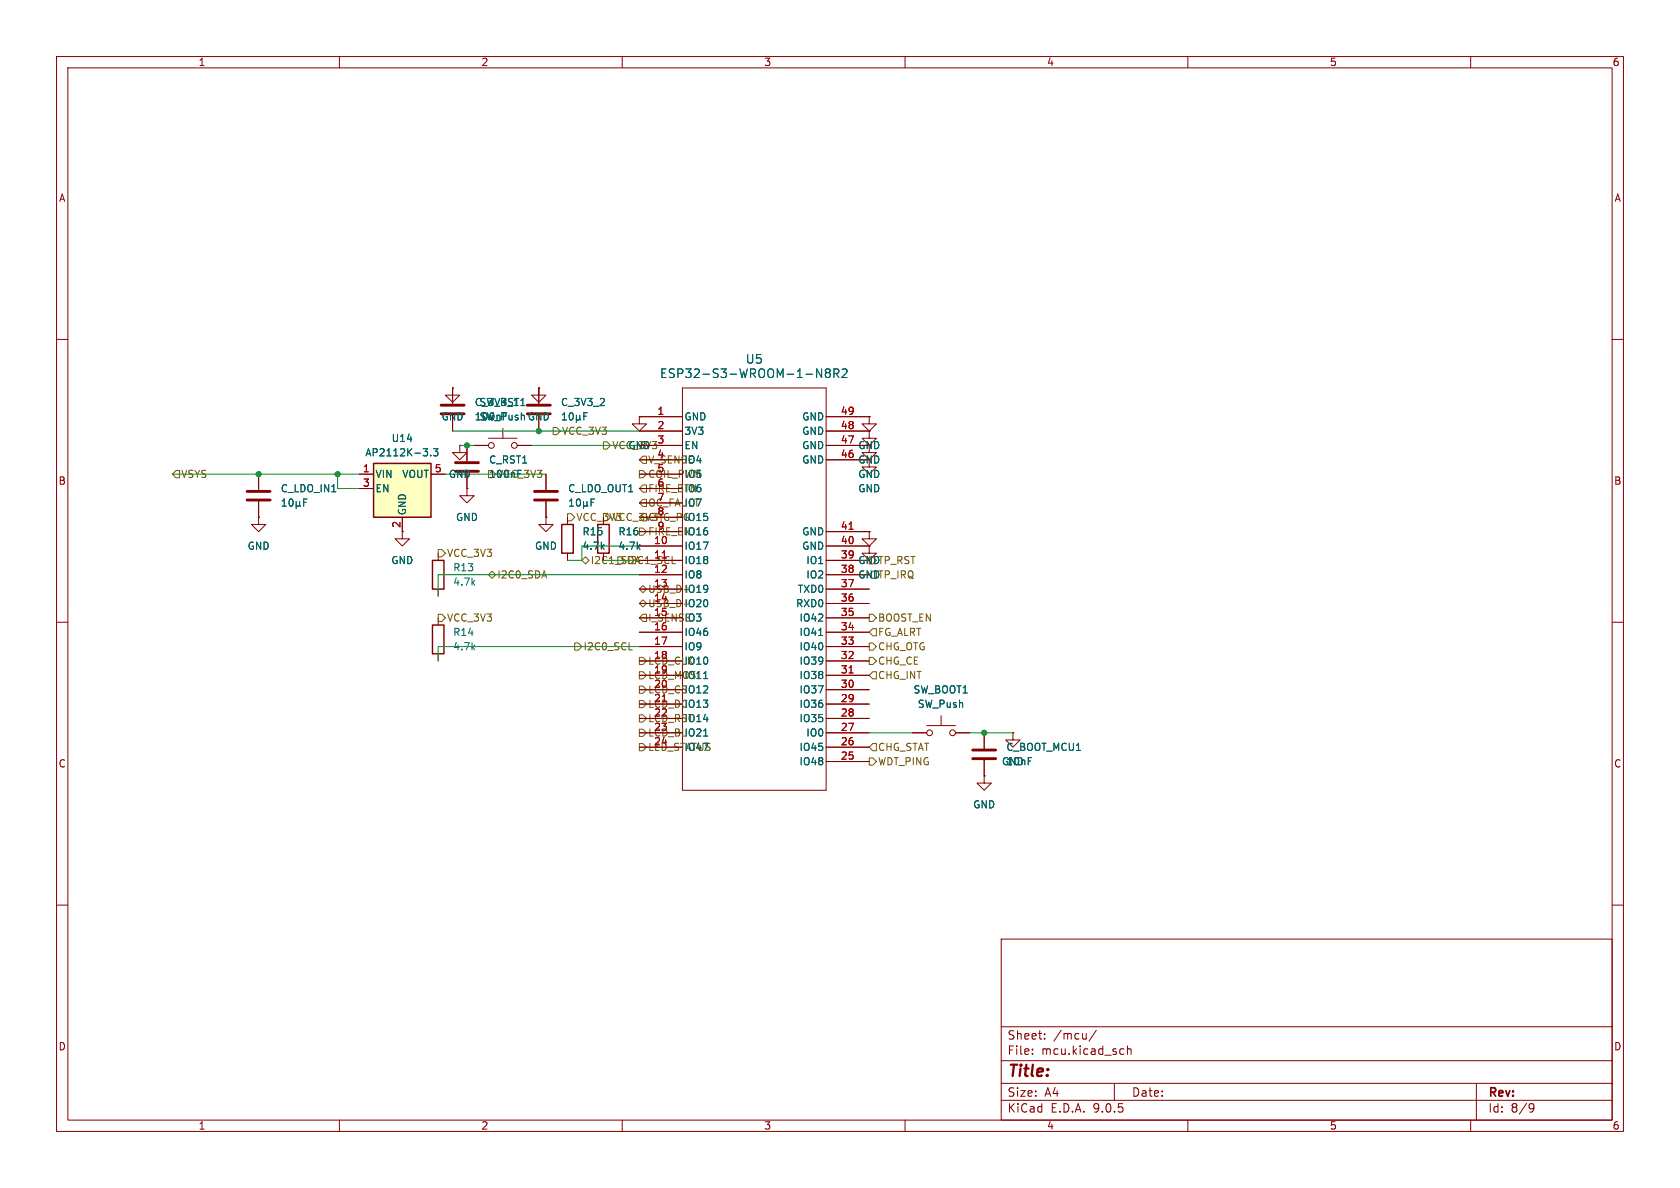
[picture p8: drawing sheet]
<svg xmlns="http://www.w3.org/2000/svg" width="297mm" height="210mm" viewBox="0 0 297 210" stroke-linecap="round" stroke-linejoin="round" font-family="sans-serif">
<g fill="none" stroke="#840000" stroke-width=".18">
<path d="M10 10h277v190h-277zM12 12h273v186h-273zM60 10v2M110 10v2M160 10v2M210 10v2M260 10v2M10 60h2M82.5 78.7v2.8M285 60h2M45.7 91.4v1.3h1.3l-1.3 1.3-1.3-1.3h1.3M45.7 91.4h.1"/>
<path d="M45.7 83.8v2.8M45.7 88.6v2.8M77.5 97.8v1.3M82.5 83.6v2.8M10 110h2M77.5 104.1v1.3M77.5 109.2v1.3M77.5 115.6v1.2M285 110h2M10 160h2M177 166h108v32h-108zM285 160h2"/>
<path d="M60 198v2M110 198v2M160 198v2M177 194.5h108M177 191.5h108M177 187.5h108M177 181.5h108M182.5 186.3v.1M182.5 185.5v.1M184.7 183.6v.1M184.7 182.8v.1M193.8 182.1l-1.3 2"/>
<path d="M197 191.5v3M198.2 185.4l.5 .1M198.7 186.3l-.5 .1M199.3 185.5l.2-.1 .4 .1 .1 .9M199.3 184.9v1.5M210 198v2M260 198v2M261 191.5v6.5M270.6 195.1l.5 .1a.99 .99 0 0 1-.4 1.4h-.2M271.2 195.7l-.3 .3h-.3"/>
</g>
<path d="M43.7 86.9h4.1M43.7 88.4h4.1M80.5 81.8h4.1M80.5 83.3h4.1" fill="none" stroke="#840000" stroke-width=".51"/>
<path d="M49.9 89.5h.7M49.9 88.6l.3-.4v1.3M51.2 88.3l.2-.1a.68 .68 0 0 1 .4 .6 .68 .68 0 0 1-.4 .7l-.2-.1-.1-.4zM52.4 89.3l.1 .2h.3l.2-.2M52.4 88.6v1.3M53 89.3l.1 .2M53 88.6v.7M53.7 88.8h.4M54.3 88.2h-.6v1.3" fill="none" stroke="#006464" stroke-width=".18"/>
<path d="M76.5 99.1h2v5h-2zM76.5 110.5h2v5.1h-2z" fill="none" stroke="#840000" stroke-width=".25"/>
<path d="M66 81.9h10.2v9.5h-10.2z" fill="#ffffc2"/>
<path d="M66 81.9h10.2v9.5h-10.2zM99.3 92.7h2v5.1h-2zM105.7 92.7h2v5.1h-2z" fill="none" stroke="#840000" stroke-width=".25"/>
<g fill="none" stroke="#840000" stroke-width=".18">
<path d="M80 68.6v1.3h1.3l-1.3 1.2-1.3-1.2h1.3M80 68.6h.1M80 68.6v2.8M80 73.4v2.8M81.3 78.7v1.3h1.2l-1.2 1.3-1.3-1.3h1.3M81.3 78.7h.1M82.5 78.7v2.8M83.8 78.7h2.6M86.4 77.5h5M88.9 75.7v1.8M91.4 78.7h2.6M95.2 68.6v1.3h1.3l-1.3 1.2-1.2-1.2h1.2"/>
<path d="M95.2 68.6h.1M95.2 68.6v2.8M95.2 73.4v2.8M113 73.7v1.2h1.3l-1.3 1.3-1.2-1.3h1.2M113 73.7h.1M113 73.7h7.6M113 76.2h7.6M113 78.7h7.6M120.6 68.6h25.4v71.1h-25.4zM146 78.7h7.7v1.3h1.2l-1.2 1.3-1.3-1.3h1.3M146 73.7h7.7M146 76.2h7.7"/>
<path d="M153.7 76.2v1.3h1.2l-1.2 1.2-1.3-1.2h1.3M153.7 76.2h.1M153.7 73.7v1.2h1.2l-1.2 1.3-1.3-1.3h1.3M153.7 73.7h.1M45.7 91.4h.1M45.7 83.8v2.8M45.7 88.6v2.8M63.5 83.8h2.5M63.5 86.4h2.5M71.1 91.4v3.9h1.3l-1.3 1.2-1.3-1.2h1.3M76.2 83.8h2.5M82.5 86.4v1.2h1.3l-1.3 1.3-1.2-1.3h1.2"/>
<path d="M82.5 86.4h.1M82.5 83.6v2.8M96.5 91.4v1.3h1.3l-1.3 1.3-1.3-1.3h1.3M96.5 91.4h.1M96.5 83.8v2.8M96.5 88.6v2.8M100.3 91.4v1.3M100.3 97.8v1.3M106.7 97.8v1.3M113 83.8h7.6M113 86.4h7.6M113 81.3h7.6"/>
<path d="M113 88.9h7.6M113 91.4h7.6M113 94h7.6M113 96.5h7.6M113 99.1h7.6M146 81.3h7.7v1.3h1.2l-1.2 1.2-1.3-1.2h1.3M146 94h7.7M146 96.5h7.7M146 99.1h7.7M153.7 94v1.3h1.2l-1.2 1.2-1.3-1.2h1.3M153.7 94h.1M153.7 96.5v1.3h1.2l-1.2 1.3-1.3-1.3h1.3"/>
<path d="M153.7 96.5h.1M113 101.6h7.6M113 104.1h7.6M113 106.7h7.6M113 109.2h7.6M113 111.8h7.6M113 114.3h7.6M113 116.8h7.6M113 119.4h7.6M146 101.6h7.7M146 104.1h7.7M146 106.7h7.7"/>
<path d="M146 109.2h7.7M146 111.8h7.7M146 114.3h7.7M146 116.8h7.7M146 119.4h7.7M113 121.9h7.6M113 124.5h7.6M113 127h7.6M113 129.5h7.6M113 132.1h7.6M146 121.9h7.7M146 124.5h7.7"/>
<path d="M146 127h7.7M146 129.5h7.7M146 132.1h7.7M146 134.6h7.7M161.3 129.5h2.5M163.8 128.3h5.1M166.4 126.5v1.8M168.9 129.5h2.5M174 137.2v1.2h1.3l-1.3 1.3-1.3-1.3h1.3M174 137.2h.1M174 129.5v2.8M174 134.4v2.8"/>
<path d="M179.1 129.5v1.3h1.2l-1.2 1.3-1.3-1.3h1.3M179.1 129.5h.1"/>
<circle cx="86.9" cy="78.7" r=".51"/>
<circle cx="90.9" cy="78.7" r=".51"/>
<circle cx="164.3" cy="129.5" r=".51"/>
<circle cx="168.4" cy="129.5" r=".51"/>
</g>
<g fill="none" stroke="#006464" stroke-width=".18">
<path d="M74.8 79.3h.8l-.4 .5M75.5 79.9v.6M76.6 79.3h.8l-.4 .5 .3 .1v.6l-.1 .1-.6-.1M99.4 74.2h.7M99.4 73.3l.4-.3v1.2M100.7 73.1l.2-.1a.68 .68 0 0 1 .5 .6 .68 .68 0 0 1-.5 .6l-.2-.1-.1-.3zM101.9 73.4v1.3M101.9 74.1l.2 .1h.2l.2-.1M102.5 74.1l.2 .1M102.5 73.4v.7M103.2 73.6h.4M103.8 73h-.6v1.2"/>
<path d="M144.4 65.2l.9 1.5v-1.5M146.2 65.9l-.3-.3 .3-.4h.3l.3 .3-.3 .4M146.2 65.9l-.3 .3 .1 .4 .2 .1h.4l.2-.3-.1-.4-.2-.1M146.2 65.9h.3M147.4 66l.8-.1 .1-.2-.1-.3-.2-.2h-.6v1.5M147.8 66l.5 .7M148.9 65.4l.6-.2 .2 .2 .1 .2-1 1.1h1M49.9 89.5h.7M49.9 88.6l.3-.4v1.3M51.2 88.3l.2-.1a.68 .68 0 0 1 .4 .6 .68 .68 0 0 1-.4 .7l-.2-.1-.1-.4zM52.4 89.3l.1 .2h.3l.2-.2M52.4 88.6v1.3"/>
<path d="M53 89.3l.1 .2M53 88.6v.7M53.7 88.8h.4M54.3 88.2h-.6v1.3M76.1 80.5v.1M100.7 89.5h.7M100.7 88.6l.3-.4v1.3M102 88.3l.2-.1a.68 .68 0 0 1 .4 .6 .68 .68 0 0 1-.4 .7l-.2-.1-.1-.4zM103.2 89.3l.1 .2h.3l.2-.2M103.2 88.6v1.3M103.8 89.3l.1 .2M103.8 88.6v.7"/>
<path d="M104.5 88.8h.4M105.1 88.2h-.6v1.3M124.4 120h.7M144.7 112.3h.8M124.4 130.1h.7"/>
</g>
<path d="M150.1 93.6h.7M150.1 119h.7" fill="none" stroke="#a90000" stroke-width=".18"/>
<path d="M78 71.6h4M78 73.2h4M93.2 71.6h4.1M93.2 73.2h4.1M94.5 86.9h4.1M94.5 88.4h4.1M172 132.6h4M172 134.1h4" fill="none" stroke="#840000" stroke-width=".51"/>
<g fill="none" stroke="#725600" stroke-width=".18">
<path d="M97.8 75.6h.6l.7 .6-.7 .6h-.6zM106.7 78.1h.6l.6 .6-.6 .7h-.6zM31.1 83.2h.6v1.3h-.6l-.6-.7zM77.5 97.2h.6l.6 .6-.6 .6h-.6zM100.3 90.8h.7l.6 .6-.6 .7h-.7zM103.5 98.4l.6 .7-.6 .6-.6-.6zM113 83.2h.7l.6 .6-.6 .7h-.7zM113 93.3h.7l.6 .7-.6 .6h-.7zM113.7 80.6h.6v1.3h-.6l-.7-.6zM113.7 85.7h.6v1.3h-.6l-.7-.6zM113.7 88.3h.6v1.2h-.6l-.7-.6zM118.8 99.6h.6"/>
<path d="M77.5 108.6h.6l.6 .6-.6 .7h-.6zM87 101l.6 .6-.6 .6-.6-.6zM101.6 113.7h.6l.7 .6-.7 .6h-.6zM111.2 114.9h.6M113 118.7h.7l.6 .7-.6 .6h-.7zM113 104.1l.7-.6 .6 .6-.6 .7zM113 106.7l.7-.7 .6 .7-.6 .6zM113 116.2h.7l.6 .6-.6 .7h-.7zM113.7 108.6h.6v1.3h-.6l-.7-.7zM153.7 116.2h.6l.6 .6-.6 .7h-.6zM153.7 113.7h.6l.6 .6-.6 .6h-.6zM153.7 108.6h.6l.6 .6-.6 .7h-.6z"/>
<path d="M154.3 118.7h.6v1.3h-.6l-.6-.6zM154.3 111.1h.6v1.3h-.6l-.6-.6zM113 126.4h.7l.6 .6-.6 .6h-.7zM113 123.8h.7l.6 .7-.6 .6h-.7zM113 121.3h.7l.6 .6-.6 .7h-.7zM113 131.4h.7l.6 .7-.6 .6h-.7zM113 128.9h.7l.6 .6-.6 .7h-.7zM153.7 134h.6l.6 .6-.6 .7h-.6zM154.3 131.4h.6v1.3h-.6l-.6-.6z"/>
</g>
<path d="M80 76.2h33M81.3 78.7h2.5M94 78.7h19M30.5 83.8h33M59.7 83.8v2.6h3.8M78.7 83.8h17.8M106.7 99.1h6.3M113 96.5h-10.1v2.6h-2.6M113 101.6h-35.5v3.8M113 114.3h-35.5v2.5M153.7 129.5h7.6M171.4 129.5h7.7" fill="none" stroke="#009600" stroke-width=".18"/>
<g fill="#009600" stroke="#009600" stroke-width=".18">
<circle cx="95.2" cy="76.2" r=".46"/>
<circle cx="174" cy="129.5" r=".46"/>
<circle cx="82.5" cy="78.7" r=".46"/>
<circle cx="59.7" cy="83.8" r=".46"/>
<circle cx="45.7" cy="83.8" r=".46"/>
</g>
<text font-size="2.8" fill="#840000" x="178" y="190.9">Title:</text>
<g font-size="2.1" fill="#006464">
<text x="131.7" y="64.5">U5</text>
<text x="116.6" y="67">ESP32-S3-WROOM-1-N8R2</text>
</g>
<g font-size="2.1" fill="#840000">
<text x="178" y="184">Sheet:</text>
<text x="186.2" y="184">/mcu/</text>
<text x="178" y="186.7">File:</text>
<text x="184.1" y="186.7">mcu.kicad_sch</text>
<text x="178" y="196.9">KiCad</text>
<text x="178" y="194.1">Size:</text>
<text x="184.7" y="194.1">A4</text>
<text x="185.7" y="196.9">E.D.A.</text>
<text x="193.3" y="196.9">9.0.5</text>
<text x="200" y="194.1">Date:</text>
<text x="263" y="194.3">Rev:</text>
<text x="263" y="196.9">Id:</text>
<text x="267.1" y="196.9">8/9</text>
</g>
<g font-size="1.8" fill="#840000">
<text x="35" y="11.9">1</text>
<text x="85" y="11.9">2</text>
<text x="135" y="11.9">3</text>
<text x="185" y="11.9">4</text>
<text x="235" y="11.9">5</text>
<text x="285" y="11.9">6</text>
<text x="10.3" y="35.9">A</text>
<text x="285.3" y="35.9">A</text>
<text x="151.6" y="82.1">GND</text>
<text x="151.6" y="79.6">GND</text>
<text x="10.3" y="85.9">B</text>
<text x="285.3" y="85.9">B</text>
<text x="101.8" y="92.3">VCC_3V3</text>
<text x="10.3" y="135.9">C</text>
<text x="285.3" y="135.9">C</text>
<text x="10.3" y="185.9">D</text>
<text x="285.3" y="185.9">D</text>
<text x="35" y="199.9">1</text>
<text x="85" y="199.9">2</text>
<text x="135" y="199.9">3</text>
<text x="185" y="199.9">4</text>
<text x="235" y="199.9">5</text>
<text x="285" y="199.9">6</text>
</g>
<g font-size="1.8" fill="#006464">
<text x="83.8" y="72">C_3V3_1</text>
<text x="84.7" y="72">SW_RST1</text>
<text x="99.1" y="72">C_3V3_2</text>
<text x="78" y="74.5">GND</text>
<text x="83.8" y="74.5">100nF</text>
<text x="84.7" y="74.5">SW_Push GND</text>
<text x="120.9" y="74.5">GND</text>
<text x="120.9" y="77.1">3V3</text>
<text x="141.7" y="74.5">GND</text>
<text x="141.7" y="77.1">GND</text>
<text x="64.5" y="80.9">AP2112K-3.3</text>
<text x="69.1" y="78.3">U14</text>
<text x="86.4" y="82.1">C_RST1</text>
<text x="111" y="79.6">GND</text>
<text x="120.9" y="79.6">EN</text>
<text x="120.9" y="82.1">IO4</text>
<text x="141.7" y="79.6">GND</text>
<text x="141.7" y="82.1">GND</text>
<text x="49.5" y="87.2">C_LDO_IN1</text>
<text x="66.3" y="84.7">VIN</text>
<text x="66.3" y="87.2">EN</text>
<text x="71" y="84.7">VOUT</text>
<text x="79.2" y="84.7">GND</text>
<text x="86.4" y="84.7">100nF</text>
<text x="87.8" y="84.7">VCC_3V3</text>
<text x="100.3" y="87.2">C_LDO_OUT1</text>
<text x="120.9" y="84.7">IO5</text>
<text x="120.9" y="87.2">IO6</text>
<text x="120.9" y="89.8">IO7</text>
<text x="151.6" y="87.2">GND</text>
<text x="151.6" y="84.7">GND</text>
<text x="72" y="91.2" transform="rotate(-90 72 91.2)">GND</text>
<text x="80.5" y="92.3">GND</text>
<text x="102.9" y="94.8">R15</text>
<text x="109.2" y="94.8">R16</text>
<text x="120.9" y="92.3">IO15</text>
<text x="120.9" y="94.8">IO16</text>
<text x="141.7" y="94.8">GND</text>
<text x="43.7" y="97.4">GND</text>
<text x="69.1" y="99.9">GND</text>
<text x="80" y="101.2">R13</text>
<text x="94.5" y="97.4">GND</text>
<text x="102.9" y="97.4">4.7k</text>
<text x="109.2" y="97.4">4.7k</text>
<text x="120.9" y="97.4">IO17</text>
<text x="120.9" y="99.9">IO18</text>
<text x="141.7" y="97.4">GND</text>
<text x="142.4" y="99.9">IO1</text>
<text x="151.6" y="99.9">GND</text>
<text x="80" y="103.7">4.7k</text>
<text x="120.9" y="102.5">IO8</text>
<text x="120.9" y="107.5">IO20</text>
<text x="120.9" y="105">IO19</text>
<text x="140.6" y="107.5">RXD0</text>
<text x="140.9" y="105">TXD0</text>
<text x="142.4" y="102.5">IO2</text>
<text x="151.6" y="102.5">GND</text>
<text x="80" y="112.6">R14</text>
<text x="120.9" y="110.1">IO3</text>
<text x="120.9" y="112.6">IO46</text>
<text x="141.2" y="110.1">IO42</text>
<text x="141.2" y="112.6">IO41</text>
<text x="80" y="115.2">4.7k</text>
<text x="120.9" y="115.2">IO9</text>
<text x="120.9" y="117.7">IO10</text>
<text x="141.2" y="115.2">IO40</text>
<text x="141.2" y="117.7">IO39</text>
<text x="120.9" y="120.2">IO11</text>
<text x="120.9" y="122.8">IO12</text>
<text x="120.9" y="125.3">IO13</text>
<text x="141.2" y="120.2">IO38</text>
<text x="141.2" y="122.8">IO37</text>
<text x="141.2" y="125.3">IO36</text>
<text x="161.4" y="122.8">SW_BOOT1</text>
<text x="162.2" y="125.3">SW_Push</text>
<text x="120.9" y="127.9">IO14</text>
<text x="120.9" y="130.4">IO21</text>
<text x="141.2" y="127.9">IO35</text>
<text x="142.4" y="130.4">IO0</text>
<text x="120.9" y="132.9">IO47</text>
<text x="141.2" y="132.9">IO45</text>
<text x="141.2" y="135.5">IO48</text>
<text x="177.8" y="132.9">C_BOOT_MCU1</text>
<text x="177.8" y="135.5">10nF</text>
<text x="172" y="143.1">GND</text>
</g>
<g font-size="1.8" fill="#725600">
<text x="99.3" y="77.1">VCC_3V3</text>
<text x="108.1" y="79.6">VCC_3V3</text>
<text x="114.5" y="82.1">V_SENSE</text>
<text x="31.9" y="84.7">VSYS</text>
<text x="114.5" y="84.7">COIL_PWM</text>
<text x="114.5" y="87.2">FIRE_BTN</text>
<text x="114.5" y="89.8">OC_FAULT</text>
<text x="108.1" y="92.3">VCC_3V3</text>
<text x="114.5" y="94.8">FIRE_EN</text>
<text x="114.5" y="92.3">CHG_PG</text>
<text x="78.9" y="98.7">VCC_3V3</text>
<text x="104.3" y="99.9">I2C1_SDA</text>
<text x="151.6" y="99.9">GNDTP_RST</text>
<text x="87.8" y="102.5">I2C0_SDA</text>
<text x="114.5" y="105">USB_D+IO19</text>
<text x="114.5" y="107.5">USB_D-</text>
<text x="151.6" y="102.5">GNDTP_IRQ</text>
<text x="78.9" y="110.1">VCC_3V3</text>
<text x="114.5" y="110.1">I_SENSE</text>
<text x="155.1" y="112.6">FG_ALRT</text>
<text x="155.1" y="110.1">BOOST_EN</text>
<text x="103.1" y="115.2">I2C0_SCL</text>
<text x="114.5" y="117.7">LCD_CLK</text>
<text x="155.1" y="117.7">CHG_CE</text>
<text x="155.1" y="115.2">CHG_OTG</text>
<text x="114.5" y="122.8">LCD_CSIO12</text>
<text x="114.5" y="120.2">LCD_MOSI</text>
<text x="155.1" y="120.2">CHG_INT</text>
<text x="114.5" y="127.9">LCD_RST</text>
<text x="114.5" y="130.4">LCD_BL</text>
<text x="114.5" y="132.9">LED_STATUS</text>
<text x="155.1" y="132.9">CHG_STAT</text>
<text x="155.1" y="135.5">WDT_PING</text>
</g>
<g font-size="1.8" fill="#a90000">
<text x="116.1" y="73.4">1</text>
<text x="116.1" y="75.9">2</text>
<text x="148.5" y="73.4">49</text>
<text x="148.5" y="75.9">48</text>
<text x="64.1" y="83.6">1</text>
<text x="76.8" y="83.6">5</text>
<text x="116.1" y="78.5">3</text>
<text x="116.1" y="81">4</text>
<text x="116.1" y="83.6">5</text>
<text x="148.5" y="78.5">47</text>
<text x="148.5" y="81">46</text>
<text x="64.1" y="86.1">3</text>
<text x="116.1" y="86.1">6</text>
<text x="116.1" y="88.6">7</text>
<text x="70.9" y="93.4" transform="rotate(-90 70.9 93.4)">2</text>
<text x="116.1" y="91.2">8</text>
<text x="116.1" y="93.7">9</text>
<text x="148.5" y="93.7">41</text>
<text x="110.7" y="99.9">I2C1_SCL</text>
<text x="115.5" y="96.3">10</text>
<text x="115.5" y="98.8">11</text>
<text x="115.5" y="101.3">12</text>
<text x="148.5" y="96.3">40</text>
<text x="148.5" y="98.8">39</text>
<text x="148.5" y="101.3">38</text>
<text x="115.5" y="103.9">13</text>
<text x="115.5" y="106.4">14</text>
<text x="148.5" y="103.9">37</text>
<text x="148.5" y="106.4">36</text>
<text x="115.5" y="109">15</text>
<text x="115.5" y="111.5">16</text>
<text x="148.5" y="109">35</text>
<text x="148.5" y="111.5">34</text>
<text x="115.5" y="114">17</text>
<text x="115.5" y="116.6">18</text>
<text x="115.5" y="119.1">19</text>
<text x="148.5" y="114">33</text>
<text x="148.5" y="116.6">32</text>
<text x="148.5" y="119.1">31</text>
<text x="114.5" y="125.3">LCD_DCIO13</text>
<text x="115.5" y="121.7">20</text>
<text x="115.5" y="124.2">21</text>
<text x="148.5" y="121.7">30</text>
<text x="148.5" y="124.2">29</text>
<text x="115.5" y="126.7">22</text>
<text x="115.5" y="129.3">23</text>
<text x="115.5" y="131.8">24</text>
<text x="148.5" y="126.7">28</text>
<text x="148.5" y="129.3">27</text>
<text x="148.5" y="131.8">26</text>
<text x="148.5" y="134.4">25</text>
</g>
</svg>
